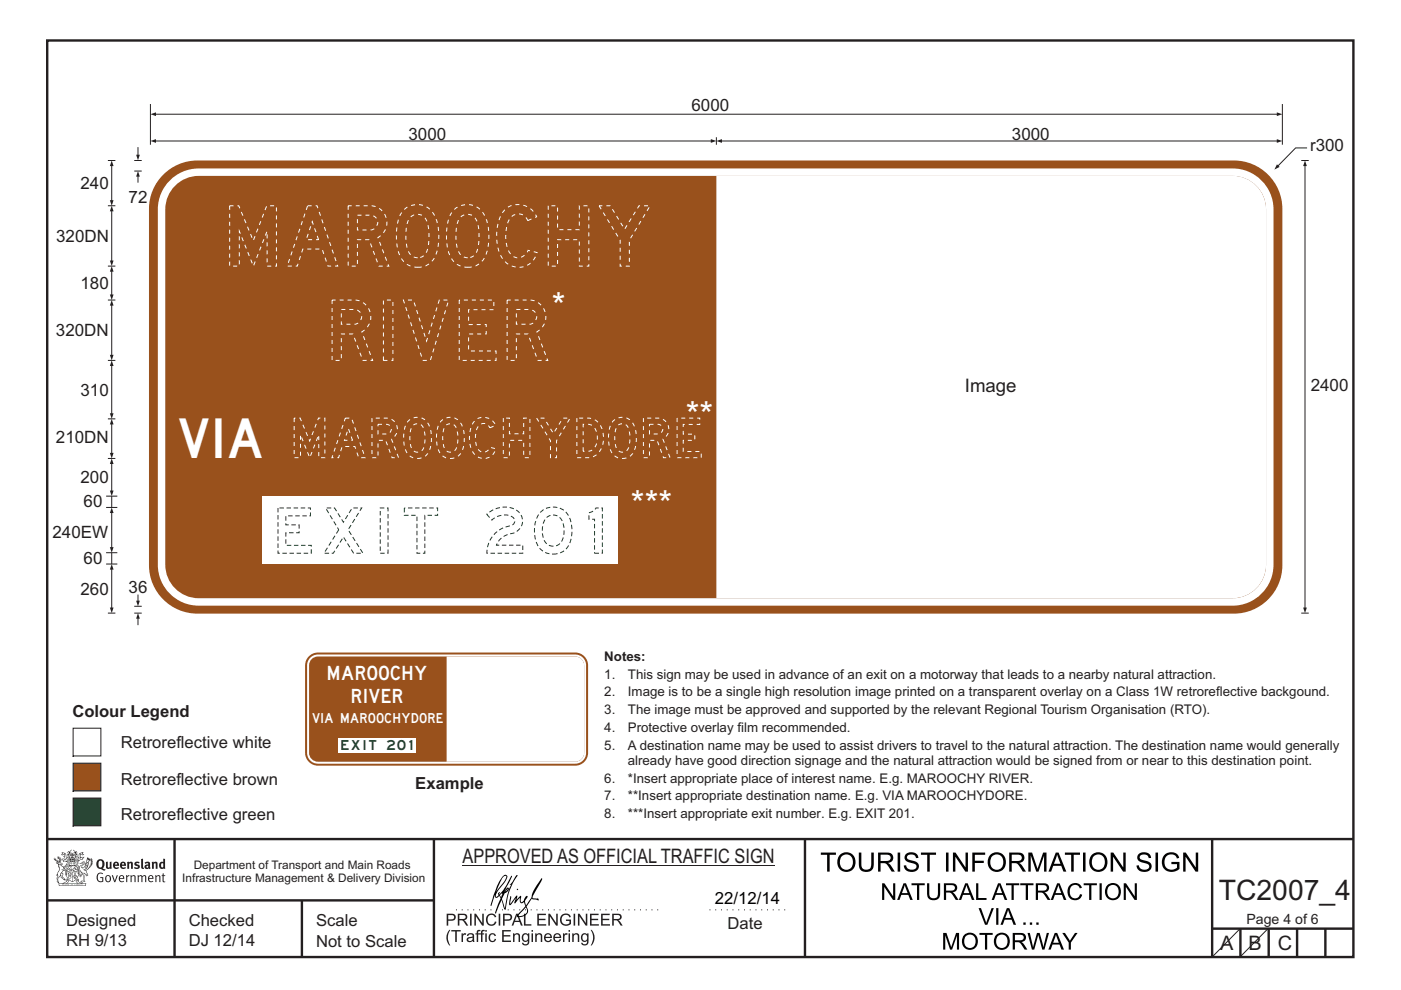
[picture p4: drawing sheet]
<svg xmlns="http://www.w3.org/2000/svg" width="297mm" height="210mm" viewBox="0 0 297 210" stroke-linecap="round" stroke-linejoin="round" font-family="sans-serif">
<g fill="none" stroke="#231f20" stroke-width=".51">
<path d="M10 8.6h276.9v194.4h-276.9zM10 178h277M37 178v25M92 178v25M170.7 177.9v25M257 178v25M10 191h82M64 191v12M257 197h30M263 197v6M269 197v6M275 197v6"/>
<path d="M281 197v6"/>
</g>
<path d="M96.7 193h43.3M150.4 193h16.9" fill="none" stroke="#231f20" stroke-width=".21" stroke-dasharray=".2 1" stroke-linecap="butt"/>
<path d="M98.1 183.5h66.1" fill="none" stroke="#231f20" stroke-width=".21"/>
<g fill="#231f20">
<path d="M21.1 182.6a.94 .94 0 0 0 .2 1.4 .84 .84 0 0 0 0-1.5zM20.7 182.5a.92 .92 0 0 1 1.2-.1 .92 .92 0 0 1 .2 1.2l-.3 .6 .6 .2-.1 .2-.6-.1a1.41 1.41 0 0 1-1.3-1.2z" fill-rule="evenodd"/>
<path d="M22.5 182.8l.4-.1v1.2l.1 .1 .3-.1v-1.1h.3l.1 1.4a1.26 1.26 0 0 1-1.2-.1z" fill-rule="evenodd"/>
<path d="M24.5 183.1l-.1 .3h.4l-.1-.3zM24.1 183a.66 .66 0 0 1 .9-.1 .66 .66 0 0 1 .2 .8h-.8v.2a.42 .42 0 0 0 .7 0l.1 .2a.79 .79 0 0 1-1.1 0 .79 .79 0 0 1 0-1.1z" fill-rule="evenodd"/>
<path d="M26 183.1l-.1 .3h.4l-.1-.3zM25.6 183a.66 .66 0 0 1 .9-.1 .66 .66 0 0 1 .2 .8h-.8v.2a.42 .42 0 0 0 .6 0l.2 .2a.79 .79 0 0 1-1.1 0 .79 .79 0 0 1 0-1.1z" fill-rule="evenodd"/>
<path d="M26.9 182.8l.4-.1v.2a.46 .46 0 0 1 .5-.1 .46 .46 0 0 1 .4 .4v1.1h-.4v-1l-.1-.2-.3 .1v1.1h-.4z" fill-rule="evenodd"/>
<path d="M28.6 183l.5-.3 .5 .2-.1 .2h-.5l-.1 .2a.56 .56 0 0 1 .7 .6 .56 .56 0 0 1-.8 .4l-.4-.1 .2-.3 .4 .1 .2-.1-.6-.4z" fill-rule="evenodd"/>
<path d="M29.9 182.2l.4-.1v1.8l.2 .4h-.3l-.2-.2z" fill-rule="evenodd"/>
<path d="M31.1 183.7v.3l.3-.1v-.3zM30.7 183a.67 .67 0 0 1 .6-.2 .67 .67 0 0 1 .5 .5l.1 .8-.2 .3-.2-.2a.5 .5 0 0 1-.7 0 .5 .5 0 0 1 0-.7l.6-.1v-.3l-.6 .1z" fill-rule="evenodd"/>
<path d="M32.2 182.8l.3-.1 .1 .2a.46 .46 0 0 1 .5-.1 .46 .46 0 0 1 .3 .4v1.1h-.4v-1l-.1-.2-.3 .1v1.1h-.4z" fill-rule="evenodd"/>
<path d="M34.3 183.1l-.1 .7 .2 .2 .2-.1v-.7zM34.6 182.1l.4 .1 .1 2.1-.4-.1a.71 .71 0 0 1-1-.6 .71 .71 0 0 1 .9-.7z" fill-rule="evenodd"/>
<path d="M20.8 185.3l.7-.2 .4 .2-.2 .1a.69 .69 0 0 0-.8 .1 .69 .69 0 0 0-.1 .9l.2 .4 .5 .1h.2v-.7h-.4l-.1-.2h.7v1a.96 .96 0 0 1-1.2-.1 .96 .96 0 0 1-.2-1.1z" fill-rule="evenodd"/>
<path d="M22.6 185.9a.57 .57 0 0 0-.1 .7 .57 .57 0 0 0 .6 .3 .7 .7 0 0 0-.2-1.1zM22.5 185.8a.69 .69 0 0 1 1.1 .6 .69 .69 0 0 1-1.1 .5 1.04 1.04 0 0 1 0-1.1z" fill-rule="evenodd"/>
<path d="M23.7 185.7l.2-.1 .4 1.3 .4-1.3h.3l-.6 1.5h-.2z" fill-rule="evenodd"/>
<path d="M25.6 185.8l-.2 .4h.7l-.2-.4zM25.4 185.8a.59 .59 0 0 1 .7-.1 .59 .59 0 0 1 .2 .7h-.9a.45 .45 0 0 0 .3 .5 .45 .45 0 0 0 .5-.1l.1 .1a.74 .74 0 0 1-1-.1 .74 .74 0 0 1 .1-1z" fill-rule="evenodd"/>
<path d="M26.7 185.7l.2-.1 .1 .2 .5-.2-.1 .3-.4 .2v1h-.2z" fill-rule="evenodd"/>
<path d="M27.6 185.7l.2-.1 .1 .2a.45 .45 0 0 1 .5-.2 .45 .45 0 0 1 .3 .4v1.1h-.2v-1.1l-.2-.2-.4 .2v1.1h-.2z" fill-rule="evenodd"/>
<path d="M29.1 185.7l.3-.1v.2l.4-.2 .4 .3 .3-.3a.37 .37 0 0 1 .5 .4v1.1h-.2v-1.1l-.2-.2-.4 .2v1.1h-.2v-1.1l-.2-.2-.4 .2v1.1h-.2z" fill-rule="evenodd"/>
<path d="M31.8 185.8l-.2 .4h.7l-.2-.4zM31.5 185.8a.59 .59 0 0 1 .8-.1 .59 .59 0 0 1 .2 .7h-.9a.45 .45 0 0 0 .3 .5 .45 .45 0 0 0 .5-.1l.1 .1a.74 .74 0 0 1-1-.1 .74 .74 0 0 1 0-1z" fill-rule="evenodd"/>
<path d="M32.9 185.7l.2-.1 .1 .2a.45 .45 0 0 1 .4-.2 .45 .45 0 0 1 .4 .4v1.1h-.2v-1.1l-.2-.2-.4 .2v1.1h-.3z" fill-rule="evenodd"/>
<path d="M34.5 185.3l.2-.1v.4h.4l-.1 .2h-.3v1v.1h.3l-.1 .2-.4-.1v-1.2h-.2v-.2h.2z" fill-rule="evenodd"/>
<path d="M13.2 180.9l.5 .1-.6 .3 .3-.3zM13.7 181.2l.3 .1 .1 1 .3-.5 .1 .5h-.2l-.1 .3-.7 .1v-.3l-.4-.1 .3-.1 .6 .2-.4-.7h.2zM13.2 180.7v.4l-.3 .2 .3 .1 .4-.2 .1 .4-.3 .2h.2l.2 .5-.4-.2-.4 .1 .5 .6 .2-.1 .8 .1-.6 .6 .2 .1 .6-.2-.1-.3 .3-.2h-.2l-.1 .4-.5 .2 .5-.7h-.5l.6-.2-.4 .1 .3-.3-.1-.6-.1-.1-.3 .5v-.2a.8 .8 0 0 0-.9-1.1z" fill-rule="evenodd"/>
<path d="M17 181.1l.5-.2-.3 .2 .4 .2zM16.8 181.2h.1l.1 .9 .3-.2 .4-.1-.3 .3v.2h-.4l-.3 .3-.1-.3-.3-.1 .1-.1-.1-.4 .4 .6 .1-.1zM16.3 181.5l-.1 .9 .4 .1h-.6l.6 .1-.2 .1h-.3l.4 .4h-.2v.3l-.5-.8 .5 1 .4-.6-.4-.2 .9-.5 .2 .1 .4-.5 .1-.2-.8 .2-.1-.7 .4 .2 .5-.2-.4-.2 .2-.2a.88 .88 0 0 0-1 1.2z" fill-rule="evenodd"/>
<path d="M15.5 182.9l.3 .2h-.2v.3v-.3h-.2l.2-.1z" fill-rule="evenodd"/>
<path d="M15.1 182.9l.2 .2h-.2v.3v-.3h-.2h.2z" fill-rule="evenodd"/>
<path d="M14.9 182.8h.9l.1 .7-.3 .1-.8-.1zM14.8 182.4l-.2 1.2h1.4l-.2-1.2-.1 .2h-.8z" fill-rule="evenodd"/>
<path d="M14.9 184.5v.2l.3-.1-.1-.2zM14.4 183.8l.2 .2-.3 .2v.5l.2 .1 .3-.1-.4-.4 .3 .1h.4l-.2-.4 .2-.2zM14.3 183.7h.9a.5 .5 0 0 0 .1 .8l-.3 .3a.47 .47 0 0 1-.7-.1 .47 .47 0 0 1 0-.6l.1-.1z" fill-rule="evenodd"/>
<path d="M15.6 184.2l.1-.1a.33 .33 0 0 1 .5-.2 .33 .33 0 0 1 .1 .5l-.3-.1 .2-.2h-.4l-.1 .1h.2l.1 .3h.3v.2h-.6l.1-.1-.3-.1zM15.5 184.2l-.1 .4h.2l-.1 .2h.9v-.2a.44 .44 0 0 0 0-.7 .44 .44 0 0 0-.7 .1z" fill-rule="evenodd"/>
<path d="M15.7 185.7l.4 .1zM15.9 185.2l.1 .4h-.2zM15.9 185.1l-.3 .7-.3 .2a.98 .98 0 0 1 1.1 .1z" fill-rule="evenodd"/>
<path d="M15.6 186l.3 .2v-.2h.2l-.2 .5v-.2l-.3 .1 .2-.2z" fill-rule="evenodd"/>
<path d="M15 185.3l.1 .1-.2 .3zM14.6 185.9h.4a.22 .22 0 0 1-.2 .3 .22 .22 0 0 1-.2-.3zM14.5 185.3l.2 .4zM14.6 185.8l.4 .1zM14.7 185.2l.2 .1-.1 .4zM14.4 185.2l.1 .5a.36 .36 0 0 0 0 .5 .36 .36 0 0 0 .5 0 .36 .36 0 0 0 .1-.5 .41 .41 0 0 0-.1-.5 .41 .41 0 0 0-.6 0z" fill-rule="evenodd"/>
<path d="M14.6 184.1l.2 .2z" fill-rule="evenodd"/>
<path d="M18.3 183.4l.1-.1v.4l-.5 .4z" fill-rule="evenodd"/>
<path d="M17.5 182.9l.2-.1 .3 .2-.7 .8-.1 .3 .3 .1a1.07 1.07 0 0 0 .7-.9l.4-.3v.2a1.36 1.36 0 0 1-1 1.3 1.32 1.32 0 0 0 1.2-1.6l.5-.7-.2 .5 .4-.2-.4 .4 .4-.2-.4 .4h.4l-.5 .2h.4l-.4 .2h.4l-.4 .1 .1 .1h-.2l.1 .2-.2 .1a.82 .82 0 0 1-1 .6l.3 .1 .5 .9-.3 .1-.2-.4-.4-.2 .1 1.8 .2 .1-.6 .2-.2-.2 .5-.1v-.2a2.24 2.24 0 0 0-.7-2.1v-.3a.69 .69 0 0 1 .6-.9l.1-.2zM16.6 184.5l.5 1.3 .1-.8 .2 .3-.3 .7-.4-.8h-.1l.1-.2zM18.5 182.2l.1 .3 .2-.2v.3l.2-.3v.2l-.8 .6zM16.8 183.2l.7-.1 .1 .2a.87 .87 0 0 0-.8 .6 .87 .87 0 0 0 .2 .9l.2 .4-.1 .5-.3-1.1-.2-.1-.1 .1 .1 .2-.2 .4 .3 .1 .2 .7h.3l.3-.6a1.62 1.62 0 0 1 .1 1.4h-.3l-.2 .3h.2l.1 .2 .2-.2h.5l-.2-.3-.1-1.5 .2 .1a.4 .4 0 0 0 .2 .3 .4 .4 0 0 0 .5 0l-.5-1 .8-.6 .1-.3h.3l-.1-.1 .3-.3h-.2l.2-.3-.1 .1 .1-.3-.1 .1 .1-.4h-.1l.1-.3v-.1l-.2 .2-.1-.4-.2 .4-.1-.4-.1 .2-.2-.3v.3l-.2-.4-.4 1.6a.58 .58 0 0 1-.8 .6l.7-.8v-.4h-.4z" fill-rule="evenodd"/>
<path d="M18.2 185.4l.3 .1z" fill-rule="evenodd"/>
<path d="M12.5 187.4h5.7l-.1 .4h-5.5zM13.5 187.4l.5-.3 .4-.4v.1l.1 .1-.3 .4zM14 186.6l.3-.1-.2 .3zM16.3 186.7l.4 .4 .5 .3h-.6l-.3-.3-.1-.2zM16.4 186.5l.2 .1-.1 .2zM12.4 187.4l.1 .5h5.7l.1-.5-.8-.1-.6-.2-.3-.2 .1-.5a.47 .47 0 0 0-.6 .4 .47 .47 0 0 0 .4 .6h-2.3a.47 .47 0 0 0 .4-.6 .47 .47 0 0 0-.6-.4l.1 .5-.3 .2-.6 .2z" fill-rule="evenodd"/>
<path d="M13.3 187.6v.1zM13.3 187.5l-.1 .3h.2z" fill-rule="evenodd"/>
<path d="M13.5 187.5l.1 .2 .1-.2v.2z" fill-rule="evenodd"/>
<path d="M13.9 187.5l.1 .2zM13.8 187.5v.3l.2-.1v-.1z" fill-rule="evenodd"/>
<path d="M14.2 187.6l.1 .1zM14.2 187.5l-.1 .3h.3z" fill-rule="evenodd"/>
<path d="M14.4 187.5h.2l.1 .3h-.3z" fill-rule="evenodd"/>
<path d="M15.1 187.6v.1zM15.1 187.5l-.1 .3h.2z" fill-rule="evenodd"/>
<path d="M15.3 187.5h.2l-.1 .3z" fill-rule="evenodd"/>
<path d="M15.8 187.5h.2l-.1 .3z" fill-rule="evenodd"/>
<path d="M16.1 187.5l.1 .3z" fill-rule="evenodd"/>
<path d="M16.3 187.5l.1 .2zM16.3 187.5v.3l.2-.1v-.1z" fill-rule="evenodd"/>
<path d="M16.6 187.5h.2v.3h-.2z" fill-rule="evenodd"/>
<path d="M16.9 187.5l.1 .3h-.1z" fill-rule="evenodd"/>
<path d="M17.1 187.5l.1 .3z" fill-rule="evenodd"/>
<path d="M17.3 187.5l.1 .3z" fill-rule="evenodd"/>
<path d="M14.9 182.1a.71 .71 0 0 1 .9 .1zM15.6 182.2l.2 .2zM15 182.2l.3 .1zM14.8 182.3l.1 .1zM15.2 181.9h.3zM15.2 181.3h.1v.2zM15.2 181h.2v.2zM15.3 181.6l.1 .2h-.2zM15.4 181.3l.1 .2zM15 181.3l.1 .1-.1 .1zM15.6 181.3h.1v.2zM14.4 180.6l-.3 .3 .5-.2v.4h-.3l-.1 .6 .2-.5 .3 .9v.4h1.2v-.4l.4-.9 .2 .3-.2-.5-.2 .1v-.4l.4 .2-.3-.4-.2 .3-.5-.6v.1a.41 .41 0 0 1 .3 .3 .41 .41 0 0 1-.1 .5l.1-.2a1 1 0 0 1 0 1.1l-.2-.1-.1-.3h.4l-.2-.2 .2-.3-.3 .1v-.4l-.3 .2-.2-.2 .1 .4-.4-.1 .1 .3-.1 .2h.4l-.1 .3-.3 .1a.93 .93 0 0 1 .1-1.1l.1 .3v-.4h-.2l.4-.6-.5 .5-.1-.2z" fill-rule="evenodd"/>
<path d="M12.4 183.4l.4 .1 .6 .5v.2a.83 .83 0 0 1 .6 1.2v-.2a.75 .75 0 0 0-1-.8l.4 .2-.6 .7-.1 .5a.95 .95 0 0 0-.3 1.3l-.1-.1a.77 .77 0 0 1 .1-1.1l-.1-.5-.1 .1 .2-.5a1.31 1.31 0 0 0 0-1.6zM13 185.2l.3 .1-.1 .8 .5 .4-.2-.1a.68 .68 0 0 1-.6-.8zM12.1 183a.68 .68 0 0 1 1 .3l-.5 .1-.1-.3zM11.4 182.1a1.19 1.19 0 0 0 1 .8h-.5l.4 .4 .1 .6a.9 .9 0 0 1-.2 1.2l-.3 .5h.3v.2a1.04 1.04 0 0 0-.1 1.2l.2 .3 .3-.1-.1-.1a.8 .8 0 0 1 .2-1.2l.1-.2a.89 .89 0 0 0 1.1 .9l-.6-.6 .1-.8-.3-.1 .4-.5 .4 .3 .1 .8a1.01 1.01 0 0 0-.3-1.4l.3-.6-.4 .4a.41 .41 0 0 1 .4-.5h-.1l-.5 .2-.5-.4h.3a.5 .5 0 0 0-.5-.5l.3-.4-.3 .2 .3-.4-.1-.3-.1 .4-.1-.6-.1 .3-.1-.5-.1 .3-.3-.2 .3 .3-.3-.1a.62 .62 0 0 1 .5 .9l-.1-.4v.4l-.3-.1v-.4l-.1 .3-.1-.3-.1 .2-.1-.5-.1 .3-.1-.4v.4z" fill-rule="evenodd"/>
<path d="M12.6 183.1l.1-.1 .2 .2z" fill-rule="evenodd"/>
<path d="M14 183.6h2.7v1l-.1-.9h-2.5v1.2h2.5v-.3v.6v-.2h-1.2v1.9a2.13 2.13 0 0 0 1.3-1.7 1.69 1.69 0 0 1-1.6 1.8l-.6-.4-.4-.6-.1-1.2v.6l.4 .8 .9 .7v-1.9h-1.2z" fill-rule="evenodd"/>
<circle cx="17.7" cy="182.9" r=".08"/>
</g>
<path d="M94.7 193.8h1a.77 .77 0 0 1 .9 .7 .77 .77 0 0 1-.9 .8h-.7v1h-.3zM95 194.1v.9h.7a.47 .47 0 0 0 .6-.5 .47 .47 0 0 0-.6-.4zM97.1 193.8h1.1a.7 .7 0 0 1 .9 .6 .7 .7 0 0 1-.7 .8l.9 1.1h-.4l-.4-.5a.9 .9 0 0 0-1.1-.6v1.1h-.3zM97.4 194.1v.8h.7a.44 .44 0 0 0 .6-.3 .44 .44 0 0 0-.5-.5zM99.7 193.8h.3v2.5h-.3zM100.6 193.8h.3l1.3 2v-2h.4v2.5h-.4l-1.3-2v2h-.3zM103.4 194a1.1 1.1 0 0 1 1.8 .5l-.3 .1a.82 .82 0 0 0-1.1-.5 .82 .82 0 0 0-.4 1.1 .78 .78 0 0 0 .7 .9 .78 .78 0 0 0 .8-.7l.4 .1a1.17 1.17 0 0 1-1.5 .8 1.17 1.17 0 0 1-.8-1.5zM105.7 193.8h.4v2.5h-.4zM106.7 193.8h.9a.77 .77 0 0 1 1 .7 .77 .77 0 0 1-1 .8h-.6v1h-.3zM107 194.1v.9h.6a.47 .47 0 0 0 .6-.5 .47 .47 0 0 0-.6-.4zM109.4 193.8h.4l1 2.5h-.3l-.3-.7h-1.1l-.3 .7h-.3zM109.6 194.1l-.4 1.2h.9zM111.1 193.8h.3v2.2h1.3v.3h-1.6zM113.9 193.8h1.8v.3h-1.4v.8h1.3v.3h-1.3v.8h1.5v.3h-1.9zM116.3 193.8h.3l1.3 2v-2h.3v2.5h-.3l-1.3-2v2h-.3zM119.1 194a1.15 1.15 0 0 1 1.9 .5l-.3 .1a.91 .91 0 0 0-1.2-.4 .91 .91 0 0 0-.4 1.3 .98 .98 0 0 0 1.6 .3v-.5h-.7v-.3h1.1v1a1.37 1.37 0 0 1-2 0 1.37 1.37 0 0 1 0-2zM121.6 193.8h.3v2.5h-.3zM122.5 193.8h.4l1.3 2v-2h.3v2.5h-.3l-1.3-2v2h-.4zM125.1 193.8h1.8v.3h-1.5v.8h1.4v.3h-1.4v.8h1.6v.3h-1.9zM127.4 193.8h1.9v.3h-1.5v.8h1.4v.3h-1.4v.8h1.5v.3h-1.9zM129.8 193.8h1.1a.7 .7 0 0 1 .9 .6 .7 .7 0 0 1-.7 .8l.9 1.1h-.4l-.3-.5a.9 .9 0 0 0-1.2-.6v1.1h-.3zM130.1 194.1v.8h.7a.44 .44 0 0 0 .7-.3 .44 .44 0 0 0-.6-.5zM95.3 197.2h.2l-.4 .7a2.89 2.89 0 0 0 .4 2.6h-.2a2.55 2.55 0 0 1 0-3.3zM95.7 197.3h2v.3h-.8v2.2h-.4v-2.2h-.8zM97.9 198h.2v.2l.2-.2 .4-.1 .2 .1-.2 .3a.41 .41 0 0 0-.4 .1 .41 .41 0 0 0-.1 .4v1h-.3zM99.1 198.2a.83 .83 0 0 1 1.1-.2 .83 .83 0 0 1 .3 1l.1 .8h-.3l-.1-.2a.66 .66 0 0 1-.9 .3 .66 .66 0 0 1-.2-.9l1.1-.4a.46 .46 0 0 0-.4-.4 .46 .46 0 0 0-.5 .3h-.3zM99.4 199.1a.32 .32 0 0 0 0 .4 .32 .32 0 0 0 .4 .1l.4-.3v-.4zM101.2 197.4l.7-.1-.1 .2-.4 .2v.3h.3v.2h-.3v1.6h-.3v-1.6h-.3v-.2h.3zM102.1 197.4l.7-.1-.1 .2-.4 .2v.3h.3v.2h-.3v1.6h-.3v-1.6h-.3v-.2h.3zM102.9 197.3h.3v.3h-.3zM102.9 198h.3v1.8h-.3zM103.9 198.1a.78 .78 0 0 1 1.2 .4h-.3a.5 .5 0 0 0-.6-.3 .5 .5 0 0 0-.3 .7 .5 .5 0 0 0 .3 .6 .5 .5 0 0 0 .7-.4l.3 .1a.85 .85 0 0 1-1.2 .6 .85 .85 0 0 1-.4-1.3zM106.5 197.3h1.8v.3h-1.5v.7h1.4v.3h-1.4v.9h1.5v.3h-1.8zM108.8 198h.3v.2a.65 .65 0 0 1 .7-.3 .65 .65 0 0 1 .5 .8v1.1h-.4v-1.1a.45 .45 0 0 0-.5-.5 .45 .45 0 0 0-.3 .6v1h-.3zM110.9 198.1l.5-.2 .5 .3v-.2h.3v1.5a.8 .8 0 0 1-.5 1 .8 .8 0 0 1-1-.6l.3 .1a.52 .52 0 0 0 .7 .2 .52 .52 0 0 0 .2-.6 .88 .88 0 0 1-1.2-.3 .88 .88 0 0 1 .2-1.2zM111.1 198.3a.6 .6 0 0 0-.1 .9 .6 .6 0 0 0 .9 0 .61 .61 0 0 0 0-.7 .61 .61 0 0 0-.8-.2zM112.7 197.3h.3v.3h-.3zM112.7 198h.3v1.8h-.3zM113.5 198h.3v.2a.65 .65 0 0 1 .8-.3 .65 .65 0 0 1 .4 .8v1.1h-.3v-1.1a.45 .45 0 0 0-.6-.5 .45 .45 0 0 0-.3 .6v1h-.3zM115.6 198.2a.85 .85 0 0 1 1-.2 .85 .85 0 0 1 .4 1h-1.3a.53 .53 0 0 0 .4 .6 .53 .53 0 0 0 .6-.4h.3a.91 .91 0 0 1-1.3 .5 .91 .91 0 0 1-.3-1.3zM115.8 198.3l-.1 .4h1l-.4-.5zM117.5 198.2a.85 .85 0 0 1 1.1-.2 .85 .85 0 0 1 .4 1h-1.4a.53 .53 0 0 0 .4 .6 .53 .53 0 0 0 .7-.4h.3a.91 .91 0 0 1-1.3 .5 .91 .91 0 0 1-.3-1.3zM117.8 198.3l-.2 .4h1.1l-.4-.5zM119.4 198h.2v.2l.2-.2 .4-.1 .2 .1-.2 .3a.41 .41 0 0 0-.4 .1 .41 .41 0 0 0-.1 .4v1h-.3zM120.5 197.3h.4v.3h-.4zM120.5 198h.4v1.8h-.4zM121.3 198h.3v.2a.65 .65 0 0 1 .8-.3 .65 .65 0 0 1 .4 .8v1.1h-.3v-1.1a.45 .45 0 0 0-.5-.5 .45 .45 0 0 0-.4 .6v1h-.3zM123.4 198.1l.6-.2 .5 .3v-.2h.3v1.5a.8 .8 0 0 1-.6 1 .8 .8 0 0 1-1-.6l.3 .1a.52 .52 0 0 0 .7 .2 .52 .52 0 0 0 .3-.6 .88 .88 0 0 1-1.2-.3 .88 .88 0 0 1 .1-1.2zM123.6 198.3a.6 .6 0 0 0-.1 .9 .6 .6 0 0 0 .9 0 .61 .61 0 0 0 0-.7 .61 .61 0 0 0-.8-.2zM125.2 197.2h.3a2.55 2.55 0 0 1 0 3.3h-.3a2.92 2.92 0 0 0 0-3.3z" fill="#231f20"/>
<g fill="#000">
<path d="M107.5 188.6l.2-.1-.5 .6zM106.3 189.5l.3 .1-.3 .7-.3-.4zM106.8 185.9l.5-.1a9.3 9.3 0 0 1-2 3.2l-.1 .2 1-2.5zM106.5 185.9a14.7 14.7 0 0 0-2.2 5l-.3 1.1 .1 .2 .8-2.4a.42 .42 0 0 0 .2 .6 .42 .42 0 0 0 .6-.2l.2-.2 .2 .5-1.1 3.2h.2l1.1-2.8 .6 1.9 .2 .2 .2-.5a13.5 13.5 0 0 1 2-6.2l.4-.6-.1-.1-1.6 2.1 .4-.1a14.9 14.9 0 0 0-1.3 5.1l-.4-1.2a1.39 1.39 0 0 1 .2-1.8l.1-.2a.92 .92 0 0 0 .8-1.2 .75 .75 0 0 0-.7 .7l-.2 .2 1.6-3.4-.1-.1-.4 .7a10.5 10.5 0 0 1-2.2 3.3l.2-.4a.32 .32 0 0 0-.4 .1 .32 .32 0 0 0 .1 .5l-.5 .3a3.2 3.2 0 0 1 1.1-2.2l.5-.6a2.49 2.49 0 0 0 .7-1.7l-.3-.2z" fill-rule="evenodd"/>
<path d="M109.6 188.5l.3 .3h-.3z" fill-rule="evenodd"/>
<path d="M111.5 192.4a1.15 1.15 0 0 1 .1 1.3 1.15 1.15 0 0 1-1.2 .6h-.5zM108.1 190.1l-.2 1.6 .3 .3 1.2-1.5-.3 1.1 1.1-1.2a.94 .94 0 0 0 .4 1.2l.5-.3 .3 .9-1.2 1.3a.98 .98 0 0 0-.5 1 1.9 1.9 0 0 0 2.3-1.3l-.1-.3a1.02 1.02 0 0 1 .3-1.4l.5-.9 1.5 .3-.2-.5v.3l-1.1-.2v-.3l2-3.5 .1-.3-.1-.1-1.8 2.7a6.6 6.6 0 0 1-1.5 3l-.2-.2a1.01 1.01 0 0 1 .4-1.4l.1-.3-.3-.1-.3 .4-.2 .6-.5 .4-.2-.4 .1-.9-.2-.1-.8 .9 .2-.9-.1-.1-1.4 1.8 .2-1.4v-.2z" fill-rule="evenodd"/>
</g>
<path d="M262.9 197l-5.9 6M268.9 197l-6 6" fill="none" stroke="#231f20" stroke-width=".21"/>
<g fill="#010202">
<path d="M174 180.8h3.2v.5h-1.3v3.6h-.5v-3.6h-1.4zM178.1 181.3a2.05 2.05 0 0 1 3.2 .7 2.05 2.05 0 0 1-1.6 2.9 2.1 2.1 0 0 1-2.1-1.2 2.1 2.1 0 0 1 .5-2.4zM178.5 181.6a1.66 1.66 0 0 0-.4 1.9 1.66 1.66 0 0 0 1.6 1 1.68 1.68 0 0 0 1.1-1.8 1.68 1.68 0 0 0-1.3-1.5zM182.1 180.8h.5v2.4a1.08 1.08 0 0 0 1.1 1.3 1.08 1.08 0 0 0 1-1.3v-2.4h.6v2.4a1.6 1.6 0 0 1-1.6 1.7 1.6 1.6 0 0 1-1.6-1.7zM186.2 180.8h1.8a1.12 1.12 0 0 1 1.4 1 1.12 1.12 0 0 1-1.1 1.2l.6 .6 .8 1.3h-.6l-.6-.9a1.35 1.35 0 0 0-1.2-.9h-.6v1.8h-.5zM186.7 181.3v1.3h1.1a.71 .71 0 0 0 1-.6 .71 .71 0 0 0-.8-.7zM190.3 180.8h.6v4.1h-.6zM192.1 181.1a1.59 1.59 0 0 1 2.6 .9h-.5a1.01 1.01 0 0 0-.9-.8 1.01 1.01 0 0 0-1 .6l.3 .5a3 3 0 0 1 2.2 1 1.33 1.33 0 0 1-1.8 1.6 1.38 1.38 0 0 1-1.4-1.3l.5-.1a1.16 1.16 0 0 0 1 1 1.16 1.16 0 0 0 1.2-.7 1.1 1.1 0 0 0-1.2-.8 1.14 1.14 0 0 1-1.2-.6 1.14 1.14 0 0 1 .2-1.3zM195.3 180.8h3.2v.5h-1.4v3.6h-.5v-3.6h-1.3zM241.4 181.1a1.59 1.59 0 0 1 2.7 .9h-.6a1.01 1.01 0 0 0-.9-.8 1.01 1.01 0 0 0-1 .6l.3 .5a3 3 0 0 1 2.2 1 1.33 1.33 0 0 1-1.8 1.6 1.38 1.38 0 0 1-1.3-1.3l.5-.1a1.16 1.16 0 0 0 1 1 1.16 1.16 0 0 0 1.2-.7 1.1 1.1 0 0 0-1.2-.8 1.14 1.14 0 0 1-1.2-.6 1.14 1.14 0 0 1 .1-1.3zM245 180.8h.5v4.1h-.5zM246.9 181.3a1.88 1.88 0 0 1 3.1 .7l-.5 .1a1.42 1.42 0 0 0-1.8-.8 1.42 1.42 0 0 0-.8 1.9 1.57 1.57 0 0 0 2.6 .8v-.7h-1.1v-.5h1.7v1.5a2.18 2.18 0 0 1-3.1 .1 2.18 2.18 0 0 1-.1-3.1zM250.9 180.8h.5l2.1 3.2v-3.2h.5v4.1h-.5l-2.1-3.2v3.2h-.5zM200.6 180.8h.5v4.1h-.5zM202 180.8h.6l2.1 3.2v-3.2h.5v4.1h-.5l-2.1-3.2v3.2h-.6zM206.1 180.8h2.8v.5h-2.2v1.3h1.9v.4h-1.9v1.9h-.6zM209.9 181.3a2.05 2.05 0 0 1 3.2 .7 2.05 2.05 0 0 1-1.5 2.9 2.1 2.1 0 0 1-2.1-1.2 2.1 2.1 0 0 1 .4-2.4zM210.4 181.6a1.66 1.66 0 0 0-.4 1.9 1.66 1.66 0 0 0 1.6 1 1.68 1.68 0 0 0 1.1-1.8 1.68 1.68 0 0 0-1.4-1.5zM214 180.8h1.8a1.12 1.12 0 0 1 1.4 1 1.12 1.12 0 0 1-1.1 1.2l.6 .6 .8 1.3h-.6l-.6-.9a1.35 1.35 0 0 0-1.2-.9h-.6v1.8h-.5zM214.5 181.3v1.3h1.2a.7 .7 0 0 0 .9-.6 .7 .7 0 0 0-.8-.7zM218 180.8h.8l1.2 3.5 1.2-3.5h.7v4.1h-.5v-3.4l-1.2 3.4h-.5l-1.2-3.5v3.5h-.5zM223.8 180.8h.6l1.7 4.1h-.6l-.5-1.3h-1.7l-.4 1.3h-.6zM224.1 181.2l-.6 2h1.3zM225.8 180.8h3.2v.5h-1.4v3.6h-.5v-3.6h-1.3zM229.6 180.8h.6v4.1h-.6zM231.5 181.3a2.05 2.05 0 0 1 3.2 .7 2.05 2.05 0 0 1-1.6 2.9 2.1 2.1 0 0 1-2.1-1.2 2.1 2.1 0 0 1 .5-2.4zM231.9 181.6a1.66 1.66 0 0 0-.4 1.9 1.66 1.66 0 0 0 1.7 1 1.68 1.68 0 0 0 1.1-1.8 1.68 1.68 0 0 0-1.4-1.5zM235.5 180.8h.5l2.2 3.2v-3.2h.5v4.1h-.6l-2.1-3.2v3.2h-.5z"/>
<path d="M187 187.3h.5l1.9 2.8v-2.8h.4v3.6h-.5l-1.8-2.8v2.8h-.5zM191.6 187.3h.5l1.4 3.6h-.5l-.4-1.1h-1.5l-.4 1.1h-.5zM191.8 187.7l-.6 1.7h1.2zM193.3 187.3h2.8v.5h-1.2v3.1h-.5v-3.1h-1.1zM196.6 187.3h.4v2.1a.95 .95 0 0 0 .9 1.2 .95 .95 0 0 0 1-1.2v-2.1h.4v2.1a1.4 1.4 0 0 1-1.4 1.5 1.4 1.4 0 0 1-1.3-1.5zM200.1 187.3h1.6a.98 .98 0 0 1 1.2 .9 .98 .98 0 0 1-.9 1.1l.5 .4 .7 1.2h-.6l-.5-.9a.94 .94 0 0 0-1-.7h-.5v1.6h-.5zM200.6 187.7v1.2h1a.62 .62 0 0 0 .9-.5 .62 .62 0 0 0-.8-.7zM204.6 187.3h.6l1.4 3.6h-.5l-.4-1.1h-1.5l-.4 1.1h-.5zM204.9 187.7l-.6 1.7h1.2zM207 187.3h.4v3.2h1.8v.4h-2.2zM211.6 187.3h.5l1.5 3.6h-.6l-.4-1.1h-1.5l-.4 1.1h-.5zM211.8 187.7l-.5 1.7h1.2zM213.3 187.3h2.8v.5h-1.2v3.1h-.4v-3.1h-1.2zM216.3 187.3h2.8v.5h-1.2v3.1h-.4v-3.1h-1.2zM219.6 187.3h1.6a.98 .98 0 0 1 1.2 .9 .98 .98 0 0 1-1 1.1l.6 .4 .7 1.2h-.6l-.6-.9a.94 .94 0 0 0-.9-.7h-.5v1.6h-.5zM220.1 187.7v1.2h1a.62 .62 0 0 0 .8-.5 .62 .62 0 0 0-.7-.7zM224.1 187.3h.5l1.5 3.6h-.5l-.5-1.1h-1.4l-.4 1.1h-.5zM224.4 187.7l-.6 1.7h1.2zM226.9 187.7a1.54 1.54 0 0 1 2.5 .6l-.5 .1a1.11 1.11 0 0 0-1.3-.7 1.11 1.11 0 0 0-.8 1.4 1.12 1.12 0 0 0 .8 1.4 1.12 1.12 0 0 0 1.4-.9l.4 .2a1.62 1.62 0 0 1-2 1.1 1.62 1.62 0 0 1-1.1-2.1l.2-.7zM229.8 187.3h2.8v.5h-1.2v3.1h-.5v-3.1h-1.1zM233.1 187.3h.5v3.6h-.5zM234.7 187.8a1.79 1.79 0 0 1 2.9 .7 1.79 1.79 0 0 1-1.6 2.4 1.86 1.86 0 0 1-1.7-1.1 1.86 1.86 0 0 1 .4-2zM235.1 188a1.43 1.43 0 0 0-.3 1.8 1.43 1.43 0 0 0 1.6 .6 1.44 1.44 0 0 0 .8-1.6 1.44 1.44 0 0 0-1.5-1.1zM238.3 187.3h.4l1.9 2.8v-2.8h.4v3.6h-.4l-1.9-2.8v2.8h-.4zM207.5 192.6h.5l1.1 3.2 1.1-3.2h.5l-1.4 3.5h-.5zM211.2 192.6h.5v3.5h-.5zM213.5 192.6h.5l1.4 3.5h-.5l-.4-1h-1.5l-.4 1h-.5zM213.7 193l-.6 1.7h1.2zM217 195.7h.5v.4h-.5zM218.3 195.7h.5v.4h-.5zM219.7 195.7h.5v.4h-.5zM200 197.9h.7l1 3 1-3h.6v3.5h-.4v-2.9l-1 2.9h-.5l-1-3v3h-.4zM204.4 198.3a1.79 1.79 0 0 1 2.9 .7 1.79 1.79 0 0 1-1.7 2.5 1.86 1.86 0 0 1-1.6-1.2 1.86 1.86 0 0 1 .4-2zM204.8 198.6a1.43 1.43 0 0 0-.3 1.7 1.43 1.43 0 0 0 1.6 .7 1.44 1.44 0 0 0 .7-1.7 1.44 1.44 0 0 0-1.5-1zM207.7 197.9h2.8v.4h-1.2v3.1h-.5v-3.1h-1.1zM211.2 198.3a1.79 1.79 0 0 1 2.8 .7 1.79 1.79 0 0 1-1.6 2.5 1.86 1.86 0 0 1-1.6-1.2 1.86 1.86 0 0 1 .4-2zM211.6 198.6a1.43 1.43 0 0 0-.3 1.7 1.43 1.43 0 0 0 1.6 .7 1.44 1.44 0 0 0 .7-1.7 1.44 1.44 0 0 0-1.5-1zM214.7 197.9h1.6a.98 .98 0 0 1 1.2 .8 .98 .98 0 0 1-1 1.1l.6 .5 .7 1.1h-.6l-.6-.9a.94 .94 0 0 0-.9-.7h-.5v1.6h-.5zM215.2 198.3v1.1h1a.62 .62 0 0 0 .8-.5 .62 .62 0 0 0-.7-.6zM217.9 197.9h.4l.7 3 .9-3h.5l.8 3 .7-3h.5l-1 3.5h-.4l-.9-3.1-.8 3.1h-.5zM223.6 197.9h.5l1.5 3.5h-.6l-.4-1.1h-1.4l-.4 1.1h-.5zM223.9 198.2l-.6 1.8h1.2zM225.2 197.9h.6l1 1.6 1.1-1.6h.6l-1.4 2v1.5h-.5v-1.5z"/>
</g>
<path d="M15.5 154.5v5.8h5.9v-5.8z" fill-rule="evenodd" fill="#fff" stroke="#231f20" stroke-width=".21"/>
<path d="M15.5 161.9v5.9h5.9v-5.9z" fill-rule="evenodd" fill="#99511c" stroke="#231f20" stroke-width=".21"/>
<path d="M15.5 169.3v5.9h5.9v-5.9z" fill-rule="evenodd" fill="#0f4d2a" stroke="#231f20" stroke-width=".21"/>
<path d="M65.3 139.4a2.72 2.72 0 0 1 2.1-1h54.6a2.73 2.73 0 0 1 2.7 2.7v18.6a2.73 2.73 0 0 1-2.7 2.7h-54.6a2.73 2.73 0 0 1-2.7-2.7v-18.6l.1-.6z" fill-rule="evenodd" fill="#99511c"/>
<path d="M71.8 156.6h16.5v3h-16.5z" fill="#fff"/>
<g fill="#fff">
<path d="M65.8 139.5l1-.6 .6-.1h54.6a2.31 2.31 0 0 1 2.3 2.3v18.6a2.31 2.31 0 0 1-2.3 2.3h-54.6a2.31 2.31 0 0 1-2.3-2.3v-18.6l.1-.6zM66.1 139.8l-.5 .8-.1 .5v18.6a1.89 1.89 0 0 0 1.9 1.9h54.6a1.89 1.89 0 0 0 1.8-1.9v-18.6a1.89 1.89 0 0 0-1.8-1.9h-54.6l-.5 .1z" fill-rule="evenodd"/>
<path d="M94.7 139.2h27.3a1.89 1.89 0 0 1 1.8 1.9v18.6a1.89 1.89 0 0 1-1.8 1.9h-27.3z" fill-rule="evenodd"/>
</g>
<path d="M35 36.6a10.2 10.2 0 0 1 6.8-2.6h219.8a10.3 10.3 0 0 1 10.3 10.3v75.6a10.3 10.3 0 0 1-10.3 10.3h-219.8a10.3 10.3 0 0 1-10.2-10.3v-75.6a10.2 10.2 0 0 1 3.4-7.7z" fill-rule="evenodd" fill="#99511c"/>
<path d="M36 38.3a8.6 8.6 0 0 1 6.1-2.6h219.3a8.7 8.7 0 0 1 8.6 8.7v75.4a8.7 8.7 0 0 1-8.6 8.7h-219.3a8.7 8.7 0 0 1-8.6-8.7v-75.4a8.6 8.6 0 0 1 2.5-6.1zM37.5 39a7.1 7.1 0 0 0-2.5 5.4v75.4a7.1 7.1 0 0 0 7.1 7.1h219.3a7.1 7.1 0 0 0 7-7.1v-75.4a7.1 7.1 0 0 0-7-7.1h-219.3a7 7 0 0 0-4.6 1.7z" fill-rule="evenodd" fill="#fff"/>
<path d="M55.6 105.2h75.4v14.5h-75.4z" fill="#fff"/>
<path d="M32.9 29.9h118" fill="none" stroke="#231f20" stroke-width=".21"/>
<g fill="#231f20">
<path d="M31.9 29.9l1.2-.4v.8z"/>
<path d="M150.7 29.5l1.2 .4-1.2 .4z"/>
</g>
<path d="M32.9 24.2h238" fill="none" stroke="#231f20" stroke-width=".21"/>
<g fill="#231f20">
<path d="M31.9 24.2l1.2-.4v.8z"/>
<path d="M270.7 23.8l1.2 .4-1.2 .4z"/>
</g>
<path d="M151.9 29.1v1.6M152.9 29.9h118" fill="none" stroke="#231f20" stroke-width=".21"/>
<g fill="#231f20">
<path d="M270.7 29.5l1.2 .4-1.2 .4z"/>
<path d="M151.9 29.9l1.2-.4v.8z"/>
</g>
<path d="M31.9 22.1v8.6" fill="none" stroke="#231f20" stroke-width=".21"/>
<path d="M151.9 37.3h109.5a7.1 7.1 0 0 1 7 7.1v75.4a7.1 7.1 0 0 1-7 7.1h-109.5z" fill-rule="evenodd" fill="#fff"/>
<path d="M29.3 126.1v1.5" fill="none" stroke="#231f20" stroke-width=".21"/>
<path d="M28.9 127.4h.7l-.3 1.2z" fill="#231f20"/>
<path d="M28.5 128.6h1.5M29.3 131.1v1.5" fill="none" stroke="#231f20" stroke-width=".21"/>
<path d="M29.3 130l.3 1.2h-.7z" fill="#231f20"/>
<path d="M29.3 31.2v1.8" fill="none" stroke="#231f20" stroke-width=".21"/>
<path d="M28.9 32.8h.7l-.3 1.2z" fill="#231f20"/>
<path d="M29.3 37.3v1.4" fill="none" stroke="#231f20" stroke-width=".21"/>
<path d="M29.3 36.3l.3 1.2h-.7z" fill="#231f20"/>
<path d="M28.5 36.3h1.5M28.5 34h1.5M22.9 130h1.6M23.7 120.6v8.4M28.5 130h1.5" fill="none" stroke="#231f20" stroke-width=".21"/>
<g fill="#231f20">
<path d="M23.3 128.9h.8l-.4 1.1z"/>
<path d="M23.7 119.6l.4 1.2h-.8z"/>
</g>
<path d="M277.1 31.4h-2.4l-3.8 3.8" fill="none" stroke="#231f20" stroke-width=".21"/>
<path d="M270.7 34.9l.6 .5-1.1 .6z" fill="#231f20"/>
<path d="M271.9 22.1v8.6M275.9 34h1.6M276.7 35.1v93.9M275.9 130h1.6" fill="none" stroke="#231f20" stroke-width=".21"/>
<g fill="#231f20">
<path d="M276.7 34l.4 1.2h-.8z"/>
<path d="M276.3 128.9h.8l-.4 1.1z"/>
</g>
<path d="M22.9 34h1.6M23.7 35.1v7.5" fill="none" stroke="#231f20" stroke-width=".21"/>
<g fill="#231f20">
<path d="M23.3 42.5h.8l-.4 1.1z"/>
<path d="M23.7 34l.4 1.2h-.8z"/>
</g>
<path d="M23.7 89.9v6.3" fill="none" stroke="#231f20" stroke-width=".21"/>
<g fill="#231f20">
<path d="M23.7 88.8l.4 1.2h-.8z"/>
<path d="M23.3 96.1h.8l-.4 1.1z"/>
</g>
<path d="M22.9 56.4h1.6M23.7 57.5v5.1M22.9 97.2h1.6" fill="none" stroke="#231f20" stroke-width=".21"/>
<g fill="#231f20">
<path d="M23.7 56.4l.4 1.2h-.8z"/>
<path d="M23.3 62.5h.8l-.4 1.1z"/>
</g>
<path d="M23.7 44.7v10.7" fill="none" stroke="#231f20" stroke-width=".21"/>
<g fill="#231f20">
<path d="M23.3 55.3h.8l-.4 1.1z"/>
<path d="M23.7 43.6l.4 1.2h-.8z"/>
</g>
<path d="M22.9 43.6h1.6M22.9 63.6h1.6M22.9 76.4h1.6M23.7 77.5v10.3" fill="none" stroke="#231f20" stroke-width=".21"/>
<g fill="#231f20">
<path d="M23.7 76.4l.4 1.2h-.8z"/>
<path d="M23.3 87.7h.8l-.4 1.1z"/>
</g>
<path d="M23.7 64.7v10.7" fill="none" stroke="#231f20" stroke-width=".21"/>
<g fill="#231f20">
<path d="M23.3 75.3h.8l-.4 1.1z"/>
<path d="M23.7 63.6l.4 1.2h-.8z"/>
</g>
<path d="M22.9 88.8h1.6M23.7 98.2v6" fill="none" stroke="#231f20" stroke-width=".21"/>
<g fill="#231f20">
<path d="M23.7 97.2l.4 1.2h-.8z"/>
<path d="M23.3 104.1h.8l-.4 1.1z"/>
</g>
<path d="M22.5 107.6h2.4M22.5 119.6h2.4M23.7 108.6v7.6" fill="none" stroke="#231f20" stroke-width=".21"/>
<g fill="#231f20">
<path d="M23.7 107.6l.4 1.2h-.8z"/>
<path d="M23.3 116h.8l-.4 1.2z"/>
</g>
<path d="M22.5 105.2h2.4M22.5 117.2h2.4M23.7 105.2v2.4M23.7 117.2v2.4" fill="none" stroke="#231f20" stroke-width=".21"/>
<text font-size="12.8" fill="#fff" x="48.7" y="56.4">MAROOCHY</text>
<text font-size="12.8" fill="#99511c" x="70.4" y="76.4">RIVER</text>
<g font-size="9.6" fill="#0f4d2a">
<text x="58.9" y="117.3">EXIT</text>
<text x="103.2" y="117.3">201</text>
</g>
<text font-size="8.4" fill="#fff" x="38" y="97.1">VIA MAROOCHYDORE</text>
<g font-size="7.5" fill="#fff">
<text x="117" y="67.4">*</text>
<text x="145.4" y="90.6">**</text>
<text x="133.8" y="109.5">***</text>
</g>
<text font-size="6" fill="#231f20" x="258.4" y="190.9">TC2007_4</text>
<g font-size="4.2" fill="#231f20">
<text x="98.1" y="183">APPROVED AS OFFICIAL TRAFFIC SIGN</text>
<text x="258.7" y="201.6">A</text>
<text x="264.7" y="201.6">B</text>
<text x="270.9" y="201.6">C</text>
</g>
<text font-size="4" fill="#231f20" x="204.6" y="83.1">Image</text>
<g font-size="3.6" fill="#231f20">
<text x="146.6" y="23.5">6000</text>
<text x="86.6" y="29.6">3000</text>
<text x="214.6" y="29.6">3000</text>
<text x="277.8" y="32">r300</text>
<text x="17.1" y="40.1">240</text>
<text x="27.3" y="43.1">72</text>
<text x="11.9" y="51.3">320DN</text>
<text x="17.1" y="61.3">180</text>
<text x="11.9" y="71.3">320DN</text>
<text x="17.1" y="83.9">310</text>
<text x="277.9" y="82.9">2400</text>
<text x="11.9" y="93.9">210DN</text>
<text x="17.1" y="102.5">200</text>
<text x="17.7" y="107.6">60</text>
<text x="11.1" y="114.2">240EW</text>
<text x="17.7" y="119.6">60</text>
<text x="27.3" y="125.7">36</text>
<text x="17.1" y="126.1">260</text>
</g>
<text font-size="3.6" fill="#010202" x="151.6" y="191.8">22/12/14</text>
<g font-size="3.5" fill="#231f20">
<text x="15.3" y="152.1">Colour Legend</text>
<text x="25.6" y="158.7">Retroreflective white</text>
<text x="25.6" y="166.4">Retroreflective brown</text>
<text x="88.1" y="167.3">Example</text>
<text x="25.6" y="173.8">Retroreflective green</text>
<text x="14" y="196.4">Designed</text>
<text x="40" y="196.4">Checked</text>
<text x="67" y="196.4">Scale</text>
<text x="154.3" y="197">Date</text>
<text x="14" y="200.8">RH 9/13</text>
<text x="40" y="200.8">DJ 12/14</text>
<text x="67" y="200.8">Not to Scale</text>
</g>
<g font-size="3" fill="#fff">
<text x="69.6" y="144.3">MAROOCHY</text>
<text x="74.7" y="149">RIVER</text>
</g>
<text font-size="3" fill="#231f20" x="264.3" y="196">Page 4 of 6</text>
<g font-size="2.8" fill="#231f20">
<text x="128.1" y="140.1">Notes:</text>
<text x="128.1" y="143.9">1.</text>
<text x="133.1" y="143.9">This sign may be used in advance of an exit on a motorway that leads to a nearby natural attraction.</text>
<text x="128.1" y="147.7">2.</text>
<text x="133.1" y="147.7">Image is to be a single high resolution image printed on a transparent overlay on a Class 1W retroreflective backgound.</text>
<text x="128.1" y="155.3">4.</text>
<text x="128.1" y="151.5">3.</text>
<text x="133.1" y="155.3">Protective overlay film recommended.</text>
<text x="133.1" y="151.5">The image must be approved and supported by the relevant Regional Tourism Organisation (RTO).</text>
<text x="128.1" y="159.1">5.</text>
<text x="133.1" y="159.1">A destination name may be used to assist drivers to travel to the natural attraction. The destination name would generally</text>
<text x="128.1" y="166">6.</text>
<text x="133.1" y="162.2">already have good direction signage and the natural attraction would be signed from or near to this destination point.</text>
<text x="133.1" y="166">*Insert appropriate place of interest name. E.g. MAROOCHY RIVER.</text>
<text x="128.1" y="169.8">7.</text>
<text x="128.1" y="173.6">8.</text>
<text x="133.1" y="169.8">**Insert appropriate destination name. E.g. VIA MAROOCHYDORE.</text>
<text x="133.1" y="173.6">***Insert appropriate exit number. E.g. EXIT 201.</text>
</g>
<g font-size="2.5" fill="#231f20">
<text x="41.1" y="184.3">Department of Transport and Main Roads</text>
<text x="38.6" y="187.1">Infrastructure Management &amp; Delivery Division</text>
</g>
<text font-size="2.1" fill="#fff" x="66.2" y="153.4">VIA MAROOCHYDORE</text>
<g font-size="2.1" fill="#0f4d2a">
<text x="72.4" y="159.1">EXIT</text>
<text x="82.1" y="159.1">201</text>
</g>
</svg>
